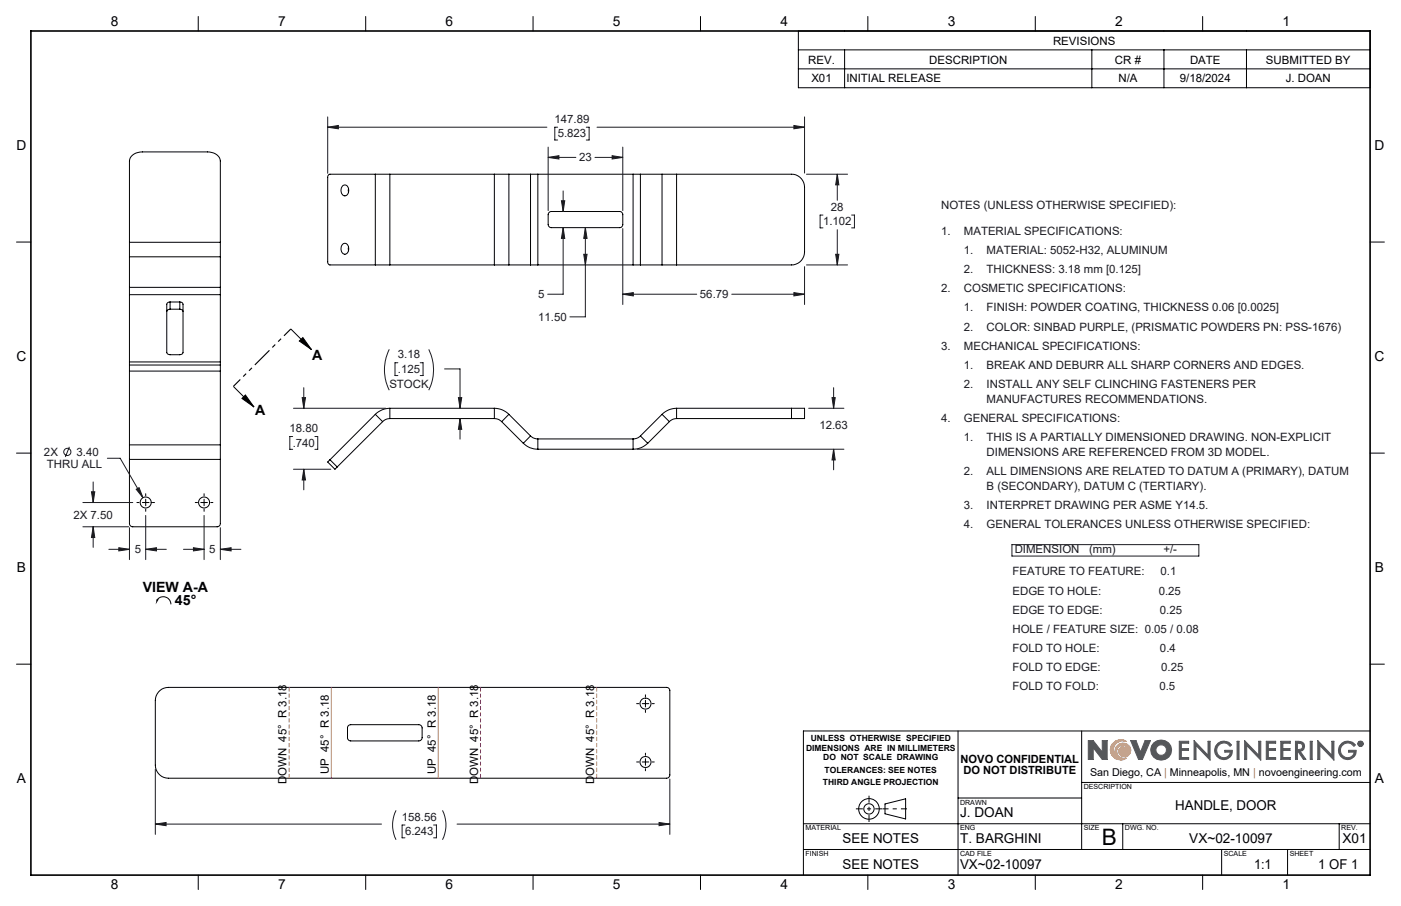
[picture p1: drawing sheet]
<svg xmlns="http://www.w3.org/2000/svg" width="432mm" height="279mm" viewBox="0 0 432 279" stroke-linecap="round" stroke-linejoin="round" font-family="sans-serif">
<g fill="none" stroke="#000" stroke-width=".31">
<path d="M61.1 5.1v4.5M112.7 5.1v4.5M164.3 5.1v4.5M215.9 5.1v4.5M267.5 5.1v4.5M319.1 5.1v4.5M370.7 5.1v4.5M105.6 57.3a1.25 1.25 0 0 1 1.5 0 1.25 1.25 0 0 1 .4 1.5 1.25 1.25 0 0 1-1.2 1.6 1.25 1.25 0 0 1-1.2-1.6l.1-.8zM107.4 58.1v1.2M115.7 53.7h4.5M115.7 53.7h-14a.88 .88 0 0 0-.7 1v26a.88 .88 0 0 0 .7 1h14M115.7 53.7v28"/>
<path d="M120.2 53.7h32.2M120.2 53.7v28M152.4 53.7h4.4M152.4 53.7v28M156.8 53.7h6.7M156.8 53.7v28M163.5 53.7h2.3M163.5 53.7v28M165.8 53.7h29.3M165.8 53.7v28M195.1 53.7h2.3M195.1 53.7v28"/>
<path d="M197.4 53.7h6.6M197.4 53.7v28M204 53.7h4.5M204 53.7v28M208.5 53.7h35.4a4 4 0 0 1 4.1 4v20a4 4 0 0 1-4.1 4h-35.4M208.5 53.7v28M5.1 74.6h4.4M39.9 74.7v4.5M39.9 74.7v-25a3.5 3.5 0 0 1 4-2.9h20a3.6 3.6 0 0 1 4 2.9v25M39.9 79.2v9.4M39.9 74.7h28M39.9 79.2h28"/>
<path d="M67.9 74.7v4.5M67.9 79.2v9.4M105.6 75.4a1.13 1.13 0 0 1 1.3-.2 1.13 1.13 0 0 1 .6 1.2 1.36 1.36 0 0 1-.3 1.5 1.36 1.36 0 0 1-1.5 .3 2.09 2.09 0 0 1-.1-2.8zM107.4 76.1v1.2M169.1 65.7l.7-.5h21.2a.96 .96 0 0 1 .9 1v3a.96 .96 0 0 1-.9 1h-21a1.02 1.02 0 0 1-1.1-1zM422.3 74.6h4.4M39.9 88.6v2.3M39.9 90.9v20.7M39.9 90.9h28M39.9 88.6h28M52.4 93.1a.88 .88 0 0 0-1 .7v14.9l.2 .4 .6 .3h3.2a.88 .88 0 0 0 1-.7v-14.9a.82 .82 0 0 0-1-.7M52.4 95.4l-.7 .2-.3 .5"/>
<path d="M52.4 93.1h3M52.4 93.1v2.3M52.4 95.4h3M55.4 95.4a.88 .88 0 0 1 1 .7M55.4 93.1v2.3M67.9 88.6v2.3M67.9 90.9v20.7M115.7 81.7h4.5M120.2 81.7h32.2M152.4 81.7h4.4M156.8 81.7h6.7M163.5 81.7h2.3"/>
<path d="M165.8 81.7h29.3M195.1 81.7h2.3M197.4 81.7h6.6M204 81.7h4.5M39.9 112.6v1.8M39.9 111.6v1M39.9 114.4v22.8M39.9 114.4h28M39.9 112.6h28M39.9 111.6h28M67.9 112.6v1.8M67.9 111.6v1"/>
<path d="M67.9 114.4v22.8M5.1 139.7h4.4M39.9 137.2v4.5M39.9 137.2h28M67.9 137.2v4.5M115.7 127.8l2.2 2.2M115.7 127.8l-14 14M117.9 130l-14 14M120.2 125.9a6.5 6.5 0 0 0-4.5 1.9M120.2 129.1a3.1 3.1 0 0 0-2.3 .9M120.2 125.9v3.2M120.2 125.9h32.2"/>
<path d="M120.2 129.1h32.2M152.4 125.9a6.4 6.4 0 0 1 4.4 1.9M152.4 129.1a3.1 3.1 0 0 1 2.2 .9M152.4 125.9v3.2M154.6 130l6.7 6.7M156.8 127.8l-2.2 2.2M156.8 127.8l6.7 6.6M161.3 136.7a6.1 6.1 0 0 0 4.5 1.8M163.5 134.4a3.3 3.3 0 0 0 2.3 1M163.5 134.4l-2.2 2.3M165.8 135.4v3.1M165.8 135.4h29.3"/>
<path d="M165.8 138.5h29.3M195.1 135.4v3.1M197.4 134.4a3.3 3.3 0 0 1-2.3 1M197.4 134.4l2.2 2.3M199.6 136.7a6.3 6.3 0 0 1-4.5 1.8M204 127.8l2.3 2.2M204 127.8l-6.6 6.6M206.3 130l-6.7 6.7M208.5 129.1a3.1 3.1 0 0 0-2.2 .9M208.5 125.9a6.4 6.4 0 0 0-4.5 1.9M208.5 125.9v3.2M208.5 125.9h35.4"/>
<path d="M208.5 129.1h35.4M243.9 125.9h4.1v3.2h-4.1M243.9 125.9v3.2M422.3 139.7h4.4M39.9 141.7v19.8a1.02 1.02 0 0 0 1 1h26a.96 .96 0 0 0 1-1v-19.8M39.9 141.7h28M101.7 141.8l-.7 .7 2.2 2.2 .7-.7M101.7 141.8l2.2 2.2M5.1 204.8h4.4M48.8 213.4a3.8 3.8 0 0 1 3.1-1.4h153.6a.96 .96 0 0 1 .9 1v26a1.02 1.02 0 0 1-.9 1h-153.6a4.1 4.1 0 0 1-4-4v-20a4 4 0 0 1 .9-2.6zM422.3 204.8h4.4M107.4 223.8l.7-.3h21a1.02 1.02 0 0 1 1 1v3a1.09 1.09 0 0 1-1 1h-21a1.02 1.02 0 0 1-1-1v-3.2z"/>
<path d="M295.3 225.4v44.5M333.4 225.4v36.6M422.3 225.4h-174.7v44.5M247.6 254h174.7M272.8 247.9l6.3-1.6v6.3l-6.3-1.6zM295.3 246.1h38.1M333.4 241.3h88.9M346 254v8M412.7 254v8M61.1 269.9v4.4M112.7 269.9v4.4M164.3 269.9v4.4"/>
<path d="M215.9 269.9v4.4M247.6 262h174.7M267.5 269.9v4.4M319.1 269.9v4.4M370.7 269.9v4.4M376.5 262v7.9M396.8 262v7.9"/>
<circle cx="44.9" cy="155" r="1.7"/>
<circle cx="62.9" cy="155" r="1.7"/>
<circle cx="198.9" cy="217" r="1.69"/>
<circle cx="198.9" cy="235" r="1.69"/>
<circle cx="267.8" cy="249.5" r="1.59"/>
<circle cx="267.8" cy="249.5" r="3.2"/>
</g>
<path d="M342.7 229.6a3.1 3.1 0 0 1 4.5-.9 2.82 2.82 0 0 0-3.9 1.7 2.82 2.82 0 0 0 2.3 3.6 2.45 2.45 0 0 1-1.1-4.2 2.45 2.45 0 0 1 4 1.5 1.88 1.88 0 0 1-1.9 2.1 1.88 1.88 0 0 1-1.8-2.2l.6-.7a1.82 1.82 0 0 1 2.4 1.5 1.89 1.89 0 0 0-2.6-2 1.89 1.89 0 0 0-.3 3.3l1.5 .6 .8-.1a3.2 3.2 0 0 1-4-.2 3.2 3.2 0 0 1-.5-4z" fill="none" stroke="#f78d2a" stroke-width=".31"/>
<g fill="none" stroke="#555759" stroke-width=".31">
<path d="M336.9 230.6v3.6h-1.5v-5.8h1.5l2.8 3.6M336.9 230.6h.1M337 230.6l2.7 3.6h1.5v-5.8h-1.5v3.6M339.7 232h.1M348.5 228.4h1.6l1.4 3.6 1.4-3.6h1.7l-2.5 5.8h-1.2zM363.5 228.6h2.9v.6h-2.3v1.7h2.2v.5h-2.2v2.2h2.3v.6h-2.9zM368 228.4l4.3 4.5v-4.3h.7v5.8l-4.4-4.5v4.3h-.6zM375.4 229.2a2.89 2.89 0 0 1 4.2 .5l-.5 .5a2.26 2.26 0 0 0-3.2-.7 2.26 2.26 0 0 0-.5 3.2 2.26 2.26 0 0 0 3.3 .4l.5-1.1h-1.7v-.6h2.3a2.78 2.78 0 0 1-4 2.5 2.78 2.78 0 0 1-.4-4.7zM381.3 228.6h.6v5.6h-.6zM383.6 228.4l4.3 4.5v-4.3h.7v5.8l-4.4-4.5v4.3h-.6zM390.3 228.6h2.9v.6h-2.3v1.7h2.2v.5h-2.2v2.2h2.3v.6h-2.9zM394.8 228.6h2.9v.6h-2.3v1.7h2.2v.5h-2.2v2.2h2.3v.6h-2.9z"/>
<path d="M399.3 228.6a2.74 2.74 0 0 1 2.6 .8l.2 .8-.3 .9-1.1 .6 1.8 2.5h-.8l-1.7-2.5h-.1v2.5h-.6zM399.9 229.2l1.1 .1a1.02 1.02 0 0 1 0 1.7l-1.1 .2zM403.8 228.6h.6v5.6h-.6zM406.2 228.4l4.3 4.5v-4.3h.6v5.8l-4.3-4.5v4.3h-.6zM413.6 229.2a2.89 2.89 0 0 1 4.2 .5l-.5 .5a2.25 2.25 0 0 0-3.3-.7 2.25 2.25 0 0 0-.2 3.4 2.25 2.25 0 0 0 3.4-.3l.1-.6h-1.6v-.6h2.3a2.79 2.79 0 0 1-4 2.5 2.79 2.79 0 0 1-.4-4.7zM419 228.9l.6 .1-.1 .4 .2 .4-.4-.4-.3 .4zM419.2 229l.3 .2-.3 .1z"/>
<circle cx="357.9" cy="231.3" r="1.64"/>
<circle cx="357.9" cy="231.3" r="3.2"/>
<circle cx="419.3" cy="229.4" r=".85"/>
<circle cx="419.3" cy="229.4" r=".71"/>
</g>
<path d="M279.5 249.4h-7.5" fill="none" stroke="#000" stroke-width=".31" stroke-dasharray="15.2 1.3 1.3 1.3" stroke-dashoffset="13.4" stroke-linecap="butt"/>
<path d="M263.8 249.4h8.1M267.8 245.4v8.1" fill="none" stroke="#000" stroke-width=".31" stroke-dasharray="15.2 1.3 1.3 1.3" stroke-dashoffset="13.1" stroke-linecap="butt"/>
<path d="M9.5 9.6h412.8v260.3h-412.8z" fill="none" stroke="#000" stroke-width=".5"/>
<path d="M343 229.1a3.2 3.2 0 0 1 4.2-.4 2.82 2.82 0 0 0-3.9 1.7 2.82 2.82 0 0 0 2.3 3.6 2.43 2.43 0 0 1-1.9-2.8 2.43 2.43 0 0 1 2.7-2 2.43 2.43 0 0 1 2.1 2.7 1.82 1.82 0 0 1-2.5 1.5 1.82 1.82 0 0 1-.9-2.7 1.73 1.73 0 0 1 2.7 1.3 1.9 1.9 0 0 0-2.6-2 1.9 1.9 0 0 0-.3 3.3l.8 .5h1.5a3.2 3.2 0 0 1-4.2-.4 3.2 3.2 0 0 1 0-4.3z" fill-rule="evenodd" fill="#f78d2a"/>
<path d="M335.4 228.4v5.8h1.5v-3.6l2.8 3.6h1.5v-5.8h-1.5v3.6l-2.8-3.6zM348.5 228.4l2.4 5.8h1.2l2.5-5.8h-1.7l-1.4 3.6-1.4-3.6zM355.6 229.1a3.1 3.1 0 0 0 .2 4.6 3.1 3.1 0 0 0 4.6-.6 3.1 3.1 0 0 0-1-4.5l-1.8-.4-1 .3zM356.2 231.3a1.65 1.65 0 0 1 3.3 0 1.65 1.65 0 0 1-3.3 0zM363.5 228.6v5.6h2.9v-.6h-2.3v-2.2h2.2v-.5h-2.2v-1.7h2.3v-.6zM368 228.4v5.8h.6v-4.3l4.4 4.5v-5.8h-.7v4.3zM375.2 229.3a2.79 2.79 0 0 0 .7 4.7 2.79 2.79 0 0 0 3.9-2.6h-2.3v.6h1.7a2.16 2.16 0 0 1-3 1.4 2.16 2.16 0 0 1-.9-3.2 2.22 2.22 0 0 1 3.8 0l.5-.5a2.92 2.92 0 0 0-4.4-.4zM381.3 228.6v5.6h.6v-5.6zM383.6 228.4v5.8h.6v-4.3l4.4 4.5v-5.8h-.7v4.3zM390.3 228.6v5.6h2.9v-.6h-2.3v-2.2h2.2v-.5h-2.2v-1.7h2.3v-.6zM394.8 228.6v5.6h2.9v-.6h-2.3v-2.2h2.2v-.5h-2.2v-1.7h2.3v-.6zM399.3 228.6v5.6h.6v-2.5l1.8 2.5h.8l-1.8-2.5 1.1-.6 .3-1.3a1.6 1.6 0 0 0-2.1-1.2zM399.9 229.2l1.3 .3 .3 .4-.3 1-1.3 .3zM403.8 228.6v5.6h.6v-5.6zM406.2 228.4v5.8h.6v-4.3l4.3 4.5v-5.8h-.6v4.3zM413.3 229.4a2.79 2.79 0 0 0 .9 4.6 2.79 2.79 0 0 0 3.8-2.6h-2.3v.6h1.6a2.18 2.18 0 0 1-3.2 1.3 2.18 2.18 0 0 1-.4-3.5 2.22 2.22 0 0 1 3.6 .4l.5-.5a2.89 2.89 0 0 0-4.5-.3zM419 228.9v.9h.2v-.4l.5 .4-.2-.4 .2-.4zM419.2 229l.3 .2-.3 .1zM418.5 229.4a.85 .85 0 0 0 1.7 0 .85 .85 0 0 0-1.7 0zM418.6 229.4a.71 .71 0 0 1 1.4 0 .71 .71 0 0 1-1.4 0z" fill-rule="evenodd" fill="#555759"/>
<g fill="none" stroke="#191924" stroke-width=".31">
<path d="M101 39.2l3.3-.5v1zM101 39.2h67.6M101 36.1v17.3M171.9 39.2h-.9v4h.9M180.7 39.2h.9v4h-.9M184 39.2h64M244.7 38.7l3.3 .5-3.3 .5zM248 36.1v17.3M168.9 48.5l3.4-.5v1zM168.9 45.4v19.5M168.9 48.5h8.6M173.6 58.9v6.3"/>
<path d="M183.4 48.5h8.5M188.7 48l3.2 .5-3.2 .5zM191.9 45.4v19.5M248.6 53.7h12.6M258.1 53.7l.5 3.3h-1zM258.1 53.7v8.1M173 61.9h1.1l-.5 3.3zM173.6 70.2l.5 3.3h-1.1zM173.6 70.2v20.5h-4.8M179.9 78.4h1l-.5 3.3zM180.4 70.2l.5 3.3h-1zM180.4 70.2v27.5h-4.8"/>
<path d="M191.9 70.5v23.4M253.6 66.3h-.8v4h.8M257.6 78.4h1l-.5 3.3zM258.1 70.8v10.9M262.5 66.3h.8v4h-.8M191.9 90.7l3.3-.5v1.1zM191.9 90.7h22.8M225.5 90.7h22.5M244.7 90.2l3.3 .5-3.3 .6zM248 82.2v11.7M248.6 81.7h12.6M93.6 119.6v6.3"/>
<path d="M120 107.7a14.1 14.1 0 0 0 0 12.6M122.6 111.9h-.9v3.9h.9M129.5 111.9h.9v3.9h-.9M132.2 107.7a14.1 14.1 0 0 1 0 12.6M137 113.8h4.8v12.1M256.9 119.6v6.3M21.4 137.8l-1.3 3.1M90.2 134.6h-.9v4h.9M90.5 125.9h28.4M93.1 122.6h1.1l-.6 3.3zM97 134.6h.9v4h-.9M141.3 122.6h1l-.5 3.3z"/>
<path d="M141.8 129.1l.5 3.3h-1zM141.8 129.1v6.3M196.4 138.5h63.7M249.2 125.9h10.9M256.4 122.6h1l-.5 3.3zM256.9 138.5l.5 3.4h-1zM256.9 138.5v6.4M25.5 155h15.4M28.2 151.7h1l-.5 3.3zM28.7 148.6v6.4M33.1 141.3h3.9l7.1 12.2M42 150.9l.9-.5 1.2 3.1z"/>
<path d="M44.9 159v13.6M62.9 159v13.6M90.5 144.7h11.5M93.6 144.7l.6 3.3h-1.1zM93.6 144.7v6.4M25.5 162.5h14.2M28.7 162.5l.5 3.3h-1zM28.7 162.5v6.3M33.5 169.4h6.4M36.6 168.9l3.3 .5-3.3 .5zM39.9 162.7v9.9M44.9 169.4l3.3-.5v1z"/>
<path d="M44.9 169.4h6.4M56.6 169.4h6.3M59.6 168.9l3.3 .5-3.3 .5zM67.9 169.4l3.3-.5v1zM67.9 169.4h6.4M67.9 162.7v9.9M311.9 168h57.6v3.5h-57.6zM47.9 237.2v20.1M47.9 254.1l3.3-.5v1zM47.9 254.1h69.7M122.1 249.9a10.2 10.2 0 0 0 0 9.1M124.8 254.4h-.9v4h.9"/>
<path d="M133.6 254.4h.9v4h-.9M136.4 249.9a10.2 10.2 0 0 1 0 9.1M140.9 254.1h65.5M203.1 253.6l3.3 .5-3.3 .5zM206.4 240.2v17.1"/>
<circle cx="20.8" cy="139.4" r="1.11"/>
</g>
<g fill="none" stroke="#000" stroke-width=".31">
<path d="M246.1 9.6h176.2v17.5h-176.2zM246.1 15.4h176.2M260.3 15.4v11.7M336.5 15.4v11.7M358.7 15.4v11.7M384.2 15.4v11.7M246.1 21.2h176.2M71.9 119.2l6.4 6.3M89.6 101.5l6.4 6.3M92.3 105.2l1-1.1 2.7 3.7zM74.6 122.9l1-1.1 2.7 3.7zM42.2 155h.7"/>
<path d="M43.9 155h2M44.9 152.3v.6M44.9 154v2M44.9 157v.7M47 155h.6M60.2 155h.7M61.9 155h2M62.9 152.3v.6M62.9 154v2M62.9 157v.7M64.9 155h.7M48.3 185.2a2.34 2.34 0 0 1 2.6-1.1 2.34 2.34 0 0 1 1.8 2.3"/>
<path d="M196.2 217h.7M197.9 217h2.1M198.9 214.3v.6M198.9 216v2M198.9 219v.7M201 217h.6M196.2 235h.7M197.9 235h2.1M198.9 232.3v.6M198.9 234v2M198.9 237v.7M201 235h.6"/>
</g>
<g fill="#000">
<path d="M48.3 184.8h.6l-.9 1.6z"/>
<path d="M92.3 105.2l1-1.1 2.7 3.7zM74.6 122.9l1-1.1 2.7 3.7z"/>
</g>
<path d="M89.6 101.4l-17.7 17.7" fill="none" stroke="#000" stroke-width=".35" stroke-dasharray="6.3 1.3 1.3 1.3 1.3 1.3" stroke-dashoffset="3.4" stroke-linecap="butt"/>
<path d="M89.1 212v28M148.1 212v28M183.9 212v28" fill="none" stroke="#ff0080" stroke-width=".31" stroke-dasharray="1.3 .6" stroke-linecap="butt"/>
<path d="M102.1 212v28M135.1 212v28" fill="none" stroke="#ff0080" stroke-width=".31"/>
<g fill="#191924">
<path d="M36.6 168.9l3.3 .5-3.3 .5zM44.9 169.4l3.3-.5v1zM59.6 168.9l3.3 .5-3.3 .5zM67.9 169.4l3.3-.5v1zM28.7 162.5l.5 3.3h-1zM28.2 151.7h1l-.5 3.3zM42 150.9l2.1 2.6-1.2-3.1z"/>
<path d="M101 39.2l3.3-.5v1zM244.7 38.7l3.3 .5-3.3 .5zM258.1 53.7l.5 3.3h-1zM257.6 78.4h1l-.5 3.3zM173.6 70.2l.5 3.3h-1.1zM173 61.9h1.1l-.5 3.3zM168.9 48.5l3.4-.5v1zM188.7 48l3.2 .5-3.2 .5zM180.4 70.2l.5 3.3h-1zM179.9 78.4h1l-.5 3.3zM191.9 90.7l3.3-.5v1.1zM244.7 90.2l3.3 .5-3.3 .6zM256.9 138.5l.5 3.4h-1zM256.4 122.6h1l-.5 3.3zM93.1 122.6h1.1l-.6 3.3zM93.6 144.7l.6 3.3h-1.1zM141.8 129.1l.5 3.3h-1zM141.3 122.6h1l-.5 3.3zM47.9 254.1l3.3-.5v1zM203.1 253.6l3.3 .5-3.3 .5z"/>
</g>
<text font-size="7" x="339.5" y="260.5">B</text>
<g font-size="4.4">
<text x="96.2" y="110.9">A</text>
<text x="78.6" y="127.9">A</text>
<text x="44" y="182.5">VIEW A-A</text>
<text x="53.9" y="186.6">45°</text>
</g>
<g font-size="4.2">
<text x="34.1" y="8.1">8</text>
<text x="85.7" y="8.1">7</text>
<text x="137.3" y="8.1">6</text>
<text x="188.9" y="8.1">5</text>
<text x="240.5" y="8.1">4</text>
<text x="292.1" y="8.1">3</text>
<text x="343.7" y="8.1">2</text>
<text x="395.3" y="8.1">1</text>
<text x="5.1" y="46.4">D</text>
<text x="423.7" y="46.4">D</text>
<text x="5.1" y="111.4">C</text>
<text x="423.7" y="111.4">C</text>
<text x="5.2" y="176.5">B</text>
<text x="423.8" y="176.5">B</text>
<text x="5.2" y="241.6">A</text>
<text x="423.8" y="241.6">A</text>
<text x="362.2" y="249.9">HANDLE, DOOR</text>
<text x="295.9" y="252">J. DOAN</text>
<text x="259.7" y="260">SEE NOTES</text>
<text x="295.9" y="260">T. BARGHINI</text>
<text x="366.5" y="260">VX~02-10097</text>
<text x="413.8" y="260">X01</text>
<text x="259.7" y="267.9">SEE NOTES</text>
<text x="295.9" y="267.9">VX~02-10097</text>
<text x="386.5" y="267.9">1:1</text>
<text x="406.3" y="267.9">1 OF 1</text>
<text x="34.1" y="274.2">8</text>
<text x="85.7" y="274.2">7</text>
<text x="137.3" y="274.2">6</text>
<text x="188.9" y="274.2">5</text>
<text x="240.5" y="274.2">4</text>
<text x="292.1" y="274.2">3</text>
<text x="343.7" y="274.2">2</text>
<text x="395.3" y="274.2">1</text>
</g>
<g font-size="3.5">
<text x="324.6" y="13.8">REVISIONS</text>
<text x="249.1" y="19.6">REV.</text>
<text x="286.4" y="19.6">DESCRIPTION</text>
<text x="343.6" y="19.6">CR #</text>
<text x="366.8" y="19.6">DATE</text>
<text x="390.2" y="19.6">SUBMITTED BY</text>
<text x="250.1" y="25.4">X01</text>
<text x="260.8" y="25.4">INITIAL RELEASE</text>
<text x="344.7" y="25.4">N/A</text>
<text x="363.6" y="25.4">9/18/2024</text>
<text x="396.3" y="25.4">J. DOAN</text>
<text x="101.4" y="238.7" transform="rotate(-90 101.4 238.7)">UP 45° R 3.18</text>
<text x="134.3" y="238.7" transform="rotate(-90 134.3 238.7)">UP 45° R 3.18</text>
<text x="296.1" y="235.2">NOVO CONFIDENTIAL</text>
<text x="296.9" y="238.7">DO NOT DISTRIBUTE</text>
<text x="88.3" y="241.9" transform="rotate(-90 88.3 241.9)">DOWN 45° R 3.18</text>
<text x="147.3" y="241.9" transform="rotate(-90 147.3 241.9)">DOWN 45° R 3.18</text>
<text x="183.1" y="241.9" transform="rotate(-90 183.1 241.9)">DOWN 45° R 3.18</text>
</g>
<g font-size="3.5" fill="#191924">
<text x="170.9" y="37.8">147.89</text>
<text x="171.9" y="42.4">5.823</text>
<text x="178.5" y="49.7">23</text>
<text x="256.1" y="64.9">28</text>
<text x="290.1" y="64.5">NOTES (UNLESS OTHERWISE SPECIFIED):</text>
<text x="253.7" y="69.5">1.102</text>
<text x="290.1" y="72.4">1.</text>
<text x="297.1" y="72.4">MATERIAL SPECIFICATIONS:</text>
<text x="297.1" y="78.3">1.</text>
<text x="304.1" y="78.3">MATERIAL: 5052-H32, ALUMINUM</text>
<text x="297.1" y="84.2">2.</text>
<text x="304.1" y="84.2">THICKNESS: 3.18 mm [0.125]</text>
<text x="165.9" y="91.9">5</text>
<text x="215.7" y="91.9">56.79</text>
<text x="290.1" y="90.1">2.</text>
<text x="297.1" y="90.1">COSMETIC SPECIFICATIONS:</text>
<text x="165.9" y="98.9">11.50</text>
<text x="297.1" y="96">1.</text>
<text x="297.1" y="101.9">2.</text>
<text x="304.1" y="96">FINISH: POWDER COATING, THICKNESS 0.06 [0.0025]</text>
<text x="304.1" y="101.9">COLOR: SINBAD PURPLE, (PRISMATIC POWDERS PN: PSS-1676)</text>
<text x="290.1" y="107.8">3.</text>
<text x="297.1" y="107.8">MECHANICAL SPECIFICATIONS:</text>
<text x="122.6" y="110.5">3.18</text>
<text x="297.1" y="113.7">1.</text>
<text x="304.1" y="113.7">BREAK AND DEBURR ALL SHARP CORNERS AND EDGES.</text>
<text x="120" y="119.5">STOCK</text>
<text x="122.6" y="115">.125</text>
<text x="297.1" y="119.7">2.</text>
<text x="304.1" y="119.7">INSTALL ANY SELF CLINCHING FASTENERS PER</text>
<text x="304.1" y="124.2">MANUFACTURES RECOMMENDATIONS.</text>
<text x="290.1" y="130.1">4.</text>
<text x="297.1" y="130.1">GENERAL SPECIFICATIONS:</text>
<text x="89.2" y="133.2">18.80</text>
<text x="90.2" y="137.8">.740</text>
<text x="252.5" y="132.4">12.63</text>
<text x="297.1" y="136">1.</text>
<text x="304.1" y="136">THIS IS A PARTIALLY DIMENSIONED DRAWING. NON-EXPLICIT</text>
<text x="13.6" y="140.5">2X</text>
<text x="23.6" y="140.5">3.40</text>
<text x="304.1" y="140.5">DIMENSIONS ARE REFERENCED FROM 3D MODEL.</text>
<text x="14.5" y="144.5">THRU ALL</text>
<text x="297.1" y="146.4">2.</text>
<text x="304.1" y="146.4">ALL DIMENSIONS ARE RELATED TO DATUM A (PRIMARY), DATUM</text>
<text x="304.1" y="151">B (SECONDARY), DATUM C (TERTIARY).</text>
<text x="22.6" y="160">2X 7.50</text>
<text x="297.1" y="156.9">3.</text>
<text x="304.1" y="156.9">INTERPRET DRAWING PER ASME Y14.5.</text>
<text x="297.1" y="162.8">4.</text>
<text x="304.1" y="162.8">GENERAL TOLERANCES UNLESS OTHERWISE SPECIFIED:</text>
<text x="41.5" y="170.6">5</text>
<text x="64.5" y="170.6">5</text>
<text x="312.7" y="170.7">DIMENSION</text>
<text x="335.7" y="170.7">(mm)</text>
<text x="358.6" y="170.7">+/-</text>
<text x="312" y="177.4">FEATURE TO FEATURE:</text>
<text x="357.7" y="177.4">0.1</text>
<text x="312" y="183.3">EDGE TO HOLE:</text>
<text x="357.1" y="183.3">0.25</text>
<text x="312" y="189.3">EDGE TO EDGE:</text>
<text x="357.5" y="189.3">0.25</text>
<text x="312" y="195.2">HOLE / FEATURE SIZE: 0.05 / 0.08</text>
<text x="312" y="201.1">FOLD TO HOLE:</text>
<text x="357.5" y="201.1">0.4</text>
<text x="312" y="207">FOLD TO EDGE:</text>
<text x="357.9" y="207">0.25</text>
<text x="312" y="212.9">FOLD TO FOLD:</text>
<text x="357.3" y="212.9">0.5</text>
<text x="123.9" y="253">158.56</text>
<text x="124.8" y="257.6">6.243</text>
</g>
<text font-size="3.3" x="336" y="239.4">San Diego, CA | Minneapolis, MN | novoengineering.com</text>
<g font-size="2.6">
<text x="248.4" y="231.5">DIMENSIONS ARE IN MILLIMETERS</text>
<text x="249.9" y="228.6">UNLESS OTHERWISE SPECIFIED</text>
<text x="253.7" y="234.4">DO NOT SCALE DRAWING</text>
<text x="254.2" y="238.5">TOLERANCES: SEE NOTES</text>
<text x="253.7" y="242.1">THIRD ANGLE PROJECTION</text>
</g>
<g font-size="2.2">
<text x="334" y="243.4">DESCRIPTION</text>
<text x="295.9" y="248.2">DRAWN</text>
<text x="248.3" y="256.1">MATERIAL</text>
<text x="295.9" y="256.1">ENG</text>
<text x="334" y="256.1">SIZE</text>
<text x="346.7" y="256.1">DWG. NO.</text>
<text x="413.4" y="256.1">REV.</text>
<text x="248.3" y="264">FINISH</text>
<text x="295.9" y="264">CAD FILE</text>
<text x="377.2" y="264">SCALE</text>
<text x="397.5" y="264">SHEET</text>
</g>
</svg>
